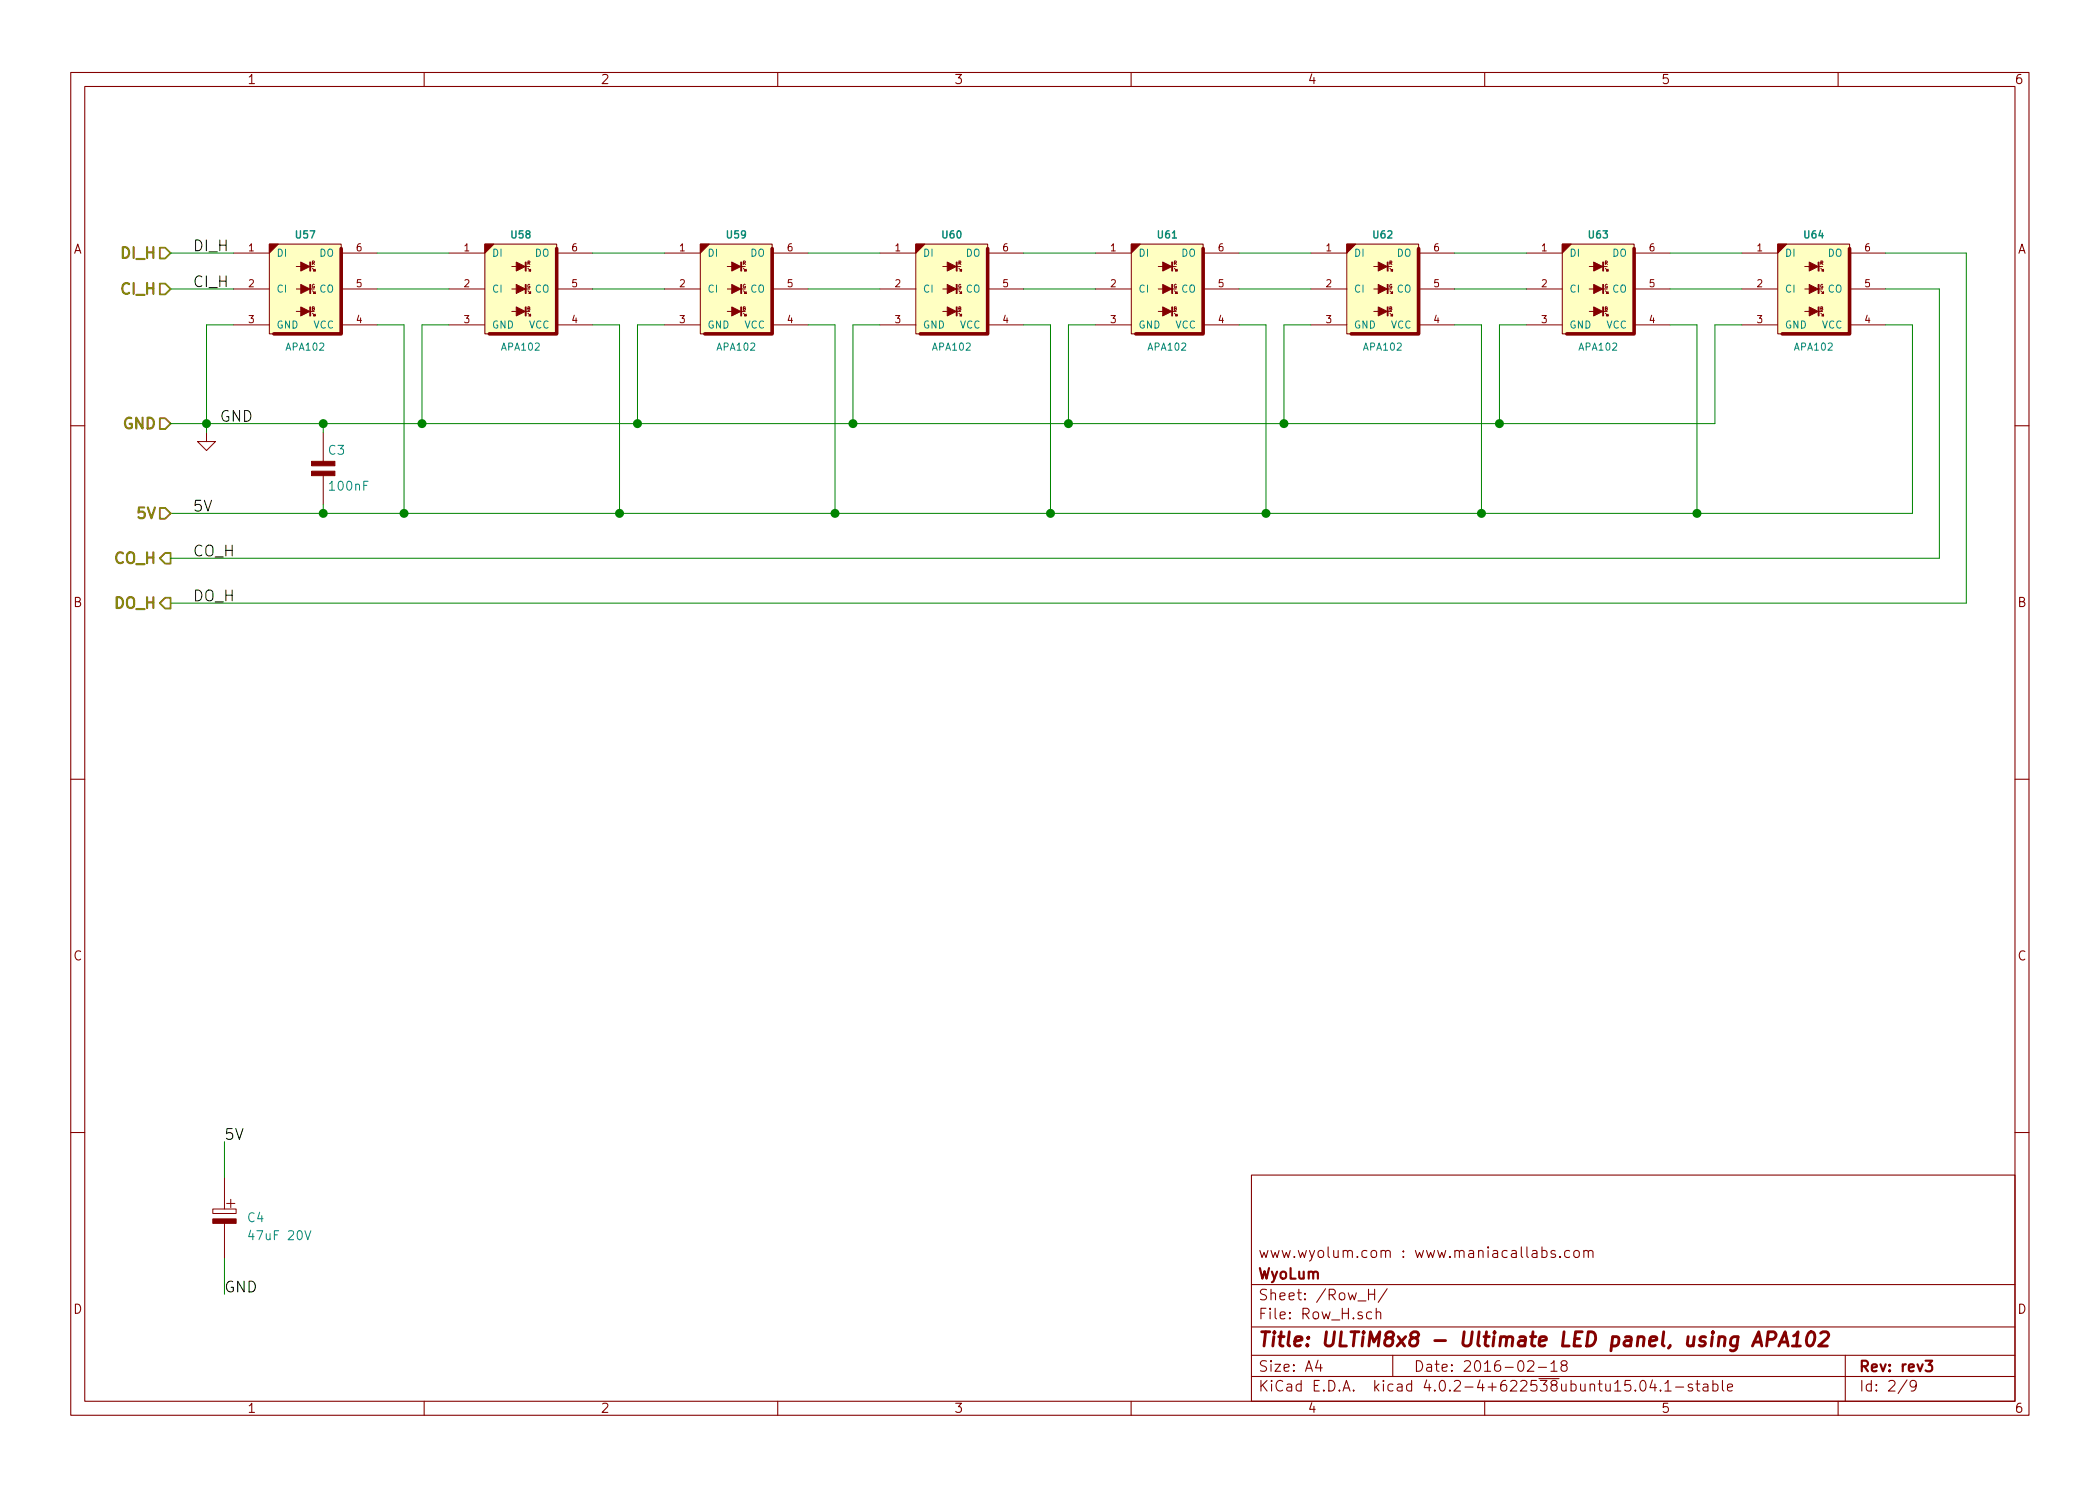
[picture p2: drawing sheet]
<svg xmlns="http://www.w3.org/2000/svg" width="297mm" height="210mm" viewBox="0 0 297 210" stroke-linecap="round" stroke-linejoin="round" font-family="sans-serif">
<g fill="none" stroke="#840000" stroke-width=".15">
<path d="M10 10.3h277v189.9h-277zM12 12.2h273v186.1h-273zM60 10.3v1.9M110 10.3v1.9M160 10.3v1.9M210 10.3v1.9M260 10.3v1.9M10 60.2h2M285 60.2h2M10 110.3h2M285 110.3h2M10 160.2h2"/>
<path d="M177 166.3h108v32h-108zM220 177a.37 .37 0 0 0-.6 .1v.1a.54 .54 0 0 0 .6 .3v.1v.2l-.2 .1-.4-.1M220.7 177.8h.1l-.1 .1-.1-.1h.1v.1M222 177l-.4-.1-.3 .3 .1 .6 .2 .1 .4-.1M222.7 177.1a.41 .41 0 0 1 .7 .1v.4a.41 .41 0 0 1-.4 .3 .41 .41 0 0 1-.4-.3zM224 177.1a.38 .38 0 0 1 .7 0v.8M224 176.9v1M224.7 177.1a.36 .36 0 0 1 .3-.2 .36 .36 0 0 1 .3 .2v.8M285 160.2h2M60 198.3v1.9M110 198.3v1.9M160 198.3v1.9"/>
<path d="M177 194.8h108M177 191.8h108M177 187.8h108M177 181.8h108M186.4 192.5l-.3 1h.9M186.8 193v1M193.6 182.4v1.5M193.6 183.1h.8M194 185.7l-.4-.1-.3 .3 .1 .6 .2 .1 .4-.1M194.4 182.4v1.5M194.7 185.7a.38 .38 0 0 1 .6 .1v.8M194.7 185.1v1.5"/>
<path d="M196.2 182.3l-1.3 2M197 191.8v3M210 198.3v1.9M216.1 192.7l.2-.2 .5 .1a.37 .37 0 0 1 .1 .6l-.9 .8h1M217.6 193.5h1.1M219.4 193l.4-.5v1.5M219.4 194h.8M221.1 193.2l-.3-.3 .1-.2 .2-.2 .4 .1 .2 .2-.1 .2-.2 .2h-.3a.48 .48 0 0 0-.2 .7l.2 .1h.3l.2-.1a.48 .48 0 0 0-.2-.7M232.2 195.4a.34 .34 0 0 1 .5 .2 .77 .77 0 0 1-.4 1.2 .97 .97 0 0 1-.1-1.4zM233.7 195.2l-.3 1.1h.9M234.1 195.8v1M234.9 196.7v.1l-.1-.1h.1v.1"/>
<path d="M235.5 195.8l.4-.5v1.5M235.5 196.8h.9M237 196.3h1.2M239.4 195.9a.37 .37 0 0 0-.6 .1v.1a.54 .54 0 0 0 .6 .3v.1v.2l-.2 .1-.4-.1M239.9 195.8h.5M240.1 195.3v1.3l.2 .2h.1M240.9 195.9l.2-.1 .4 .1 .1 .9M241.6 196.2l-.5 .1-.2 .2v.2l.2 .1 .5-.1M242.3 195.9a.48 .48 0 0 1 .6 .1l.1 .1-.1 .6a.48 .48 0 0 1-.6 0M242.3 195.3v1.5M243.6 195.3v1.3l.2 .2M244.3 196.3l.8-.1-.1-.3-.4-.1-.3 .2 .1 .7 .2 .1 .4-.1"/>
<path d="M260 198.3v1.9M261 191.8v6.5M269.7 195.2l-1.2 2M271 196l-.2 .3h-.3l-.3-.3v-.4l.1-.2 .5-.1 .2 .2a1.19 1.19 0 0 1-.2 1.2l-.5 .1"/>
</g>
<path d="M272.4 192.5h.9l-.5 .6 .4 .1 .1 .2-.1 .5-.2 .1h-.4l-.2-.1" fill="none" stroke="#840000" stroke-width=".3"/>
<path d="M247.9 190.4l.9-2 .4 2M248.1 189.9h1M250 189.5h.7a.56 .56 0 0 0 .5-.5 .56 .56 0 0 0-.3-.6h-.8l-.2 2M251.6 190.4l.9-2 .4 2M251.8 189.9h1M253.5 190.4h1.2M253.7 189l.6-.6-.2 2M255.9 188.5a.45 .45 0 0 1 .8 .3 1.38 1.38 0 0 1-.6 1.6 .45 .45 0 0 1-.6-.3 1.75 1.75 0 0 1 .4-1.6zM257.5 188.6l.3-.2h.5a.52 .52 0 0 1 .3 .6l-.1 .3-1.3 1.1h1.3" fill="none" stroke="#840000" stroke-width=".41"/>
<path d="M22.6 35h.8l.7 .8-.7 .8h-.8zM22.6 59.2h.8l.7 .7-.7 .8h-.8zM22.6 40.1h.8l.7 .8-.7 .8h-.8zM22.6 71.9h.8l.7 .7-.7 .8h-.8zM23.4 78.2h.7v1.6h-.7l-.8-.8zM23.4 84.6h.7v1.5h-.7l-.8-.8z" fill="none" stroke="#848400" stroke-width=".25"/>
<g fill="#ffffc2" stroke="#ffffc2" stroke-width=".14">
<path d="M38.1 34.5h10.2v12.7h-10.2z"/>
<path d="M68.6 34.5h10.1v12.7h-10.1z"/>
<path d="M99.1 34.5h10.1v12.7h-10.1z"/>
<path d="M129.5 34.5h10.2v12.7h-10.2z"/>
<path d="M160 34.5h10.2v12.7h-10.2z"/>
<path d="M190.5 34.5h10.2v12.7h-10.2z"/>
<path d="M221 34.5h10.1v12.7h-10.1z"/>
<path d="M251.5 34.5h10.1v12.7h-10.1z"/>
</g>
<g fill="none" stroke="#840000" stroke-width=".14">
<path d="M33 35.8h5.1M38.1 34.5h10.2v12.7h-10.2zM41.9 37.7h.6M43.8 37.1h.1v1.2h-.1zM43.8 37.7h.6M44.2 38l.4 .3v-.2l-.3 .2h.3M48.3 35.8h5M63.5 35.8h5.1M68.6 34.5h10.1v12.7h-10.1zM72.4 37.7h.6M74.3 37.1h.1v1.2h-.1zM74.3 37.7h.6"/>
<path d="M74.7 38l.4 .3v-.2l-.3 .2h.3M78.7 35.8h5.1M94 35.8h5.1M99.1 34.5h10.1v12.7h-10.1zM102.9 37.7h.6M104.8 37.1h.1v1.2h-.1zM104.8 37.7h.6M105.2 38l.3 .3v-.2l-.2 .2h.2M109.2 35.8h5.1M124.5 35.8h5M129.5 34.5h10.2v12.7h-10.2zM133.3 37.7h.7"/>
<path d="M135.3 37.1h.1v1.2h-.1zM135.3 37.7h.6M135.6 38l.4 .3v-.2l-.2 .2h.2M139.7 35.8h5.1M154.9 35.8h5.1M160 34.5h10.2v12.7h-10.2zM163.8 37.7h.7M165.7 37.1h.2v1.2h-.2zM165.7 37.7h.7M166.1 38l.4 .3v-.2l-.3 .2h.3M170.2 35.8h5.1M185.4 35.8h5.1"/>
<path d="M190.5 34.5h10.2v12.7h-10.2zM194.3 37.7h.6M196.2 37.1h.1v1.2h-.1zM196.2 37.7h.6M196.6 38l.4 .3v-.2l-.3 .2h.3M200.7 35.8h5M215.9 35.8h5.1M221 34.5h10.1v12.7h-10.1zM224.8 37.7h.6M226.7 37.1h.1v1.2h-.1zM226.7 37.7h.6M227.1 38l.4 .3v-.2l-.3 .2h.3"/>
<path d="M231.1 35.8h5.1M246.4 35.8h5.1M251.5 34.5h10.1v12.7h-10.1zM255.3 37.7h.6M257.2 37.1h.1v1.2h-.1zM257.2 37.7h.6M257.6 38l.3 .3v-.2l-.2 .2h.2M261.6 35.8h5.1M33 40.9h5.1M33 46h5.1M41.9 44.1h.6M41.9 40.9h.6"/>
<path d="M43.8 43.4h.1v1.3h-.1zM43.8 40.3h.1v1.2h-.1zM43.8 44.1h.6M43.8 40.9h.6M44.2 44.3l.4 .4v-.3l-.3 .3h.3M44.2 41.1l.4 .4v-.2l-.3 .2h.3M48.3 40.9h5M48.3 46h5M63.5 40.9h5.1M63.5 46h5.1M72.4 44.1h.6M72.4 40.9h.6"/>
<path d="M74.3 43.4h.1v1.3h-.1zM74.3 40.3h.1v1.2h-.1zM74.3 44.1h.6M74.3 40.9h.6M74.7 44.3l.4 .4v-.3l-.3 .3h.3M74.7 41.1l.4 .4v-.2l-.3 .2h.3M78.7 40.9h5.1M78.7 46h5.1M94 40.9h5.1M94 46h5.1M102.9 44.1h.6M102.9 40.9h.6"/>
<path d="M104.8 43.4h.1v1.3h-.1zM104.8 40.3h.1v1.2h-.1zM104.8 44.1h.6M104.8 40.9h.6M105.2 44.3l.3 .4v-.3l-.2 .3h.2M105.2 41.1l.3 .4v-.2l-.2 .2h.2M109.2 40.9h5.1M109.2 46h5.1M124.5 40.9h5M124.5 46h5M133.3 44.1h.7M133.3 40.9h.7"/>
<path d="M135.3 43.4h.1v1.3h-.1zM135.3 40.3h.1v1.2h-.1zM135.3 44.1h.6M135.3 40.9h.6M135.6 44.3l.4 .4v-.3l-.2 .3h.2M135.6 41.1l.4 .4v-.2l-.2 .2h.2M139.7 40.9h5.1M139.7 46h5.1M154.9 40.9h5.1M154.9 46h5.1M163.8 44.1h.7M163.8 40.9h.7"/>
<path d="M165.7 43.4h.2v1.3h-.2zM165.7 40.3h.2v1.2h-.2zM165.7 44.1h.7M165.7 40.9h.7M166.1 44.3l.4 .4v-.3l-.3 .3h.3M166.1 41.1l.4 .4v-.2l-.3 .2h.3M170.2 40.9h5.1M170.2 46h5.1M185.4 40.9h5.1M185.4 46h5.1M194.3 44.1h.6M194.3 40.9h.6"/>
<path d="M196.2 43.4h.1v1.3h-.1zM196.2 40.3h.1v1.2h-.1zM196.2 44.1h.6M196.2 40.9h.6M196.6 44.3l.4 .4v-.3l-.3 .3h.3M196.6 41.1l.4 .4v-.2l-.3 .2h.3M200.7 40.9h5M200.7 46h5M215.9 40.9h5.1M215.9 46h5.1M224.8 44.1h.6M224.8 40.9h.6"/>
<path d="M226.7 43.4h.1v1.3h-.1zM226.7 40.3h.1v1.2h-.1zM226.7 44.1h.6M226.7 40.9h.6M227.1 44.3l.4 .4v-.3l-.3 .3h.3M227.1 41.1l.4 .4v-.2l-.3 .2h.3M231.1 40.9h5.1M231.1 46h5.1M246.4 40.9h5.1M246.4 46h5.1M255.3 44.1h.6M255.3 40.9h.6"/>
<path d="M257.2 43.4h.1v1.3h-.1zM257.2 40.3h.1v1.2h-.1zM257.2 44.1h.6M257.2 40.9h.6M257.6 44.3l.3 .4v-.3l-.2 .3h.2M257.6 41.1l.3 .4v-.2l-.2 .2h.2M261.6 40.9h5.1M261.6 46h5.1M29.2 61.2v1.3h1.3l-1.3 1.2-1.3-1.2h1.3M45.7 61.2v4.3M45.7 67.1v4.3M30.1 171.1h3.3v.6h-3.3z"/>
<path d="M31.7 166.6v4.5M31.7 173v5"/>
</g>
<g fill="#840000" stroke="#840000" stroke-width=".14">
<path d="M38.1 34.5h1.3l-1.3 1.3z"/>
<path d="M42.5 43.4l1.3 .7-1.3 .6z"/>
<path d="M42.5 40.3l1.3 .6-1.3 .6z"/>
<path d="M42.5 37.1l1.3 .6-1.3 .6z"/>
<path d="M44.1 66.7h3.3v.6h-3.3z"/>
<path d="M44.1 65.3h3.3v.6h-3.3z"/>
<path d="M30.1 172.5h3.3v.6h-3.3z"/>
<path d="M68.6 34.5h1.2l-1.2 1.3z"/>
<path d="M73 43.4l1.3 .7-1.3 .6z"/>
<path d="M73 40.3l1.3 .6-1.3 .6z"/>
<path d="M73 37.1l1.3 .6-1.3 .6z"/>
<path d="M99.1 34.5h1.2l-1.2 1.3z"/>
<path d="M103.5 43.4l1.3 .7-1.3 .6z"/>
<path d="M103.5 40.3l1.3 .6-1.3 .6z"/>
<path d="M103.5 37.1l1.3 .6-1.3 .6z"/>
<path d="M129.5 34.5h1.3l-1.3 1.3z"/>
<path d="M134 43.4l1.3 .7-1.3 .6z"/>
<path d="M134 40.3l1.3 .6-1.3 .6z"/>
<path d="M134 37.1l1.3 .6-1.3 .6z"/>
<path d="M160 34.5h1.3l-1.3 1.3z"/>
<path d="M164.5 43.4l1.2 .7-1.2 .6z"/>
<path d="M164.5 40.3l1.2 .6-1.2 .6z"/>
<path d="M164.5 37.1l1.2 .6-1.2 .6z"/>
<path d="M190.5 34.5h1.3l-1.3 1.3z"/>
<path d="M194.9 43.4l1.3 .7-1.3 .6z"/>
<path d="M194.9 40.3l1.3 .6-1.3 .6z"/>
<path d="M194.9 37.1l1.3 .6-1.3 .6z"/>
<path d="M221 34.5h1.2l-1.2 1.3z"/>
<path d="M225.4 43.4l1.3 .7-1.3 .6z"/>
<path d="M225.4 40.3l1.3 .6-1.3 .6z"/>
<path d="M225.4 37.1l1.3 .6-1.3 .6z"/>
<path d="M251.5 34.5h1.2l-1.2 1.3z"/>
<path d="M255.9 43.4l1.3 .7-1.3 .6z"/>
<path d="M255.9 40.3l1.3 .6-1.3 .6z"/>
<path d="M255.9 37.1l1.3 .6-1.3 .6z"/>
</g>
<path d="M48.3 35.2v12h-9.6M78.7 35.2v12h-9.5M109.2 35.2v12h-9.5M139.7 35.2v12h-9.5M170.2 35.2v12h-9.5M200.7 35.2v12h-9.6M231.1 35.2v12h-9.5M261.6 35.2v12h-9.5" fill="none" stroke="#840000" stroke-width=".51"/>
<path d="M43.1 174.1l.4 1.3 .5-1.3" fill="none" stroke="#008484" stroke-width=".14"/>
<g fill="none" stroke="#008400" stroke-width=".14">
<path d="M24.1 35.8h8.9M53.3 35.8h10.2M83.8 35.8h10.2M114.3 35.8h10.2M144.8 35.8h10.1M175.3 35.8h10.1M205.7 35.8h10.2M236.2 35.8h10.2M266.7 35.8h11.4v49.5h-254M24.1 40.9h8.9M33 46h-3.8v15.2M45.7 59.9v1.3"/>
<path d="M53.3 40.9h10.2M53.3 46h3.8v26.6M63.5 46h-3.8v13.9M83.8 40.9h10.2M83.8 46h3.8v26.6M94 46h-3.8v13.9M114.3 40.9h10.2M114.3 46h3.8v26.6M124.5 46h-3.9v13.9M144.8 40.9h10.1M144.8 46h3.8v26.6M154.9 46h-3.8v13.9"/>
<path d="M175.3 40.9h10.1M175.3 46h3.8v26.6M185.4 46h-3.8v13.9M205.7 40.9h10.2M205.7 46h3.8v26.6M215.9 46h-3.8v13.9M236.2 40.9h10.2M236.2 46h3.8v26.6M246.4 46h-3.8v13.9h-218.5M266.7 40.9h7.6v38.1h-250.2M266.7 46h3.8v26.6h-246.4M45.7 71.4v1.2"/>
<path d="M31.7 161.5v5.1M31.7 178v5.1"/>
</g>
<g fill="#008400" stroke="#008400" stroke-width=".25">
<circle cx="45.7" cy="72.6" r=".51"/>
<circle cx="45.7" cy="59.9" r=".51"/>
<circle cx="29.2" cy="59.9" r=".51"/>
<circle cx="59.7" cy="59.9" r=".51"/>
<circle cx="57.2" cy="72.6" r=".51"/>
<circle cx="87.6" cy="72.6" r=".51"/>
<circle cx="90.2" cy="59.9" r=".51"/>
<circle cx="118.1" cy="72.6" r=".51"/>
<circle cx="120.7" cy="59.9" r=".51"/>
<circle cx="148.6" cy="72.6" r=".51"/>
<circle cx="151.1" cy="59.9" r=".51"/>
<circle cx="179.1" cy="72.6" r=".51"/>
<circle cx="181.6" cy="59.9" r=".51"/>
<circle cx="209.6" cy="72.6" r=".51"/>
<circle cx="212.1" cy="59.9" r=".51"/>
<circle cx="240" cy="72.6" r=".51"/>
</g>
<text font-size="2.8" fill="#840000" x="178" y="190.5">Title: ULTiM8x8 - Ultimate LED panel, using APA102</text>
<g font-size="2.1">
<text x="27.3" y="35.6">DI_H</text>
<text x="27.3" y="40.6">CI_H</text>
<text x="31.1" y="59.7">GND</text>
<text x="27.3" y="72.4">5V</text>
<text x="27.3" y="78.7">CO_H</text>
<text x="27.3" y="85.1">DO_H</text>
<text x="31.7" y="161.3">5V</text>
<text x="31.7" y="182.9">GND</text>
</g>
<g font-size="2.1" fill="#848400">
<text x="17.2" y="36.6">DI_H</text>
<text x="17.2" y="41.7">CI_H</text>
<text x="17.3" y="60.7">GND</text>
<text x="19.5" y="73.4">5V</text>
<text x="16.2" y="79.8">CO_H</text>
<text x="16.2" y="86.1">DO_H</text>
</g>
<g font-size="2.1" fill="#840000">
<text x="32" y="170.9">+</text>
<text x="178" y="178">www.wyolum.com : www.maniacallabs.com</text>
<text x="178" y="184">Sheet: /Row_H/</text>
<text x="178" y="181">WyoLum</text>
<text x="178" y="186.7">File: Row_H.sch</text>
<text x="178" y="196.9">KiCad E.D.A. kicad 4.0.2-4+622538ubuntu15.04.1-stable</text>
<text x="178" y="194.1">Size: A4</text>
<text x="200" y="194.1">Date: 2016-02-18</text>
<text x="263" y="194.1">Rev: rev3</text>
<text x="263" y="196.9">Id: 2/9</text>
</g>
<g font-size="1.8" fill="#840000">
<text x="35" y="11.9">1</text>
<text x="85" y="11.9">2</text>
<text x="135" y="11.9">3</text>
<text x="185" y="11.9">4</text>
<text x="235" y="11.9">5</text>
<text x="285" y="11.9">6</text>
<text x="10.4" y="35.9">A</text>
<text x="285.4" y="35.9">A</text>
<text x="10.4" y="85.9">B</text>
<text x="285.4" y="85.9">B</text>
<text x="10.4" y="135.9">C</text>
<text x="285.4" y="135.9">C</text>
<text x="10.4" y="185.9">D</text>
<text x="285.4" y="185.9">D</text>
<text x="35" y="199.9">1</text>
<text x="85" y="199.9">2</text>
<text x="135" y="199.9">3</text>
<text x="185" y="199.9">4</text>
<text x="235" y="199.9">5</text>
<text x="285" y="199.9">6</text>
</g>
<g font-size="1.8" fill="#008484">
<text x="46.5" y="64.3">C3</text>
<text x="46.8" y="69.4">100nF</text>
<text x="35.1" y="172.9">C4</text>
<text x="35.6" y="175.5">47uF 20V</text>
</g>
<g font-size="1.4" fill="#840000">
<text x="35.2" y="35.6">1</text>
<text x="50.4" y="35.6">6</text>
<text x="65.7" y="35.6">1</text>
<text x="80.9" y="35.6">6</text>
<text x="96.1" y="35.6">1</text>
<text x="111.4" y="35.6">6</text>
<text x="126.6" y="35.6">1</text>
<text x="141.9" y="35.6">6</text>
<text x="157.1" y="35.6">1</text>
<text x="172.3" y="35.6">6</text>
<text x="187.6" y="35.6">1</text>
<text x="202.8" y="35.6">6</text>
<text x="218.1" y="35.6">1</text>
<text x="233.3" y="35.6">6</text>
<text x="248.5" y="35.6">1</text>
<text x="263.8" y="35.6">6</text>
<text x="35.2" y="40.6">2</text>
<text x="50.4" y="40.6">5</text>
<text x="65.7" y="40.6">2</text>
<text x="80.9" y="40.6">5</text>
<text x="96.1" y="40.6">2</text>
<text x="111.4" y="40.6">5</text>
<text x="126.6" y="40.6">2</text>
<text x="141.9" y="40.6">5</text>
<text x="157.1" y="40.6">2</text>
<text x="172.3" y="40.6">5</text>
<text x="187.6" y="40.6">2</text>
<text x="202.8" y="40.6">5</text>
<text x="218.1" y="40.6">2</text>
<text x="233.3" y="40.6">5</text>
<text x="248.5" y="40.6">2</text>
<text x="263.8" y="40.6">5</text>
<text x="35.2" y="45.7">3</text>
<text x="50.4" y="45.7">4</text>
<text x="65.7" y="45.7">3</text>
<text x="80.9" y="45.7">4</text>
<text x="96.1" y="45.7">3</text>
<text x="111.4" y="45.7">4</text>
<text x="126.6" y="45.7">3</text>
<text x="141.9" y="45.7">4</text>
<text x="157.1" y="45.7">3</text>
<text x="172.3" y="45.7">4</text>
<text x="187.6" y="45.7">3</text>
<text x="202.8" y="45.7">4</text>
<text x="218.1" y="45.7">3</text>
<text x="233.3" y="45.7">4</text>
<text x="248.5" y="45.7">3</text>
<text x="263.8" y="45.7">4</text>
</g>
<g font-size="1.4" fill="#008484">
<text x="41.9" y="33.7">U57</text>
<text x="72.4" y="33.7">U58</text>
<text x="102.8" y="33.7">U59</text>
<text x="133.3" y="33.7">U60</text>
<text x="163.8" y="33.7">U61</text>
<text x="194.3" y="33.7">U62</text>
<text x="224.8" y="33.7">U63</text>
<text x="255.2" y="33.7">U64</text>
<text x="39.1" y="36.3">DI</text>
<text x="39.1" y="41.4">CI</text>
<text x="45.1" y="41.4">CO</text>
<text x="45.1" y="36.3">DO</text>
<text x="69.6" y="36.3">DI</text>
<text x="69.6" y="41.4">CI</text>
<text x="75.6" y="41.4">CO</text>
<text x="75.6" y="36.3">DO</text>
<text x="100.1" y="36.3">DI</text>
<text x="100.1" y="41.4">CI</text>
<text x="106.1" y="41.4">CO</text>
<text x="106.1" y="36.3">DO</text>
<text x="130.6" y="36.3">DI</text>
<text x="130.6" y="41.4">CI</text>
<text x="136.6" y="41.4">CO</text>
<text x="136.6" y="36.3">DO</text>
<text x="161" y="36.3">DI</text>
<text x="161" y="41.4">CI</text>
<text x="167" y="41.4">CO</text>
<text x="167" y="36.3">DO</text>
<text x="191.5" y="36.3">DI</text>
<text x="191.5" y="41.4">CI</text>
<text x="197.5" y="41.4">CO</text>
<text x="197.5" y="36.3">DO</text>
<text x="222" y="36.3">DI</text>
<text x="222" y="41.4">CI</text>
<text x="228" y="41.4">CO</text>
<text x="228" y="36.3">DO</text>
<text x="252.5" y="36.3">DI</text>
<text x="252.5" y="41.4">CI</text>
<text x="258.5" y="41.4">CO</text>
<text x="258.5" y="36.3">DO</text>
<text x="39.1" y="46.5">GND</text>
<text x="44.2" y="46.5">VCC</text>
<text x="69.6" y="46.5">GND</text>
<text x="74.7" y="46.5">VCC</text>
<text x="100.1" y="46.5">GND</text>
<text x="105.2" y="46.5">VCC</text>
<text x="130.6" y="46.5">GND</text>
<text x="135.7" y="46.5">VCC</text>
<text x="161" y="46.5">GND</text>
<text x="166.2" y="46.5">VCC</text>
<text x="191.5" y="46.5">GND</text>
<text x="196.6" y="46.5">VCC</text>
<text x="222" y="46.5">GND</text>
<text x="227.1" y="46.5">VCC</text>
<text x="252.5" y="46.5">GND</text>
<text x="257.6" y="46.5">VCC</text>
<text x="40.5" y="49.6">APA102</text>
<text x="71" y="49.6">APA102</text>
<text x="101.5" y="49.6">APA102</text>
<text x="132" y="49.6">APA102</text>
<text x="162.4" y="49.6">APA102</text>
<text x="192.9" y="49.6">APA102</text>
<text x="223.4" y="49.6">APA102</text>
<text x="253.9" y="49.6">APA102</text>
</g>
<g font-size=".7" fill="#840000">
<text x="44" y="40.8">G</text>
<text x="44.1" y="37.5">R</text>
<text x="74.5" y="40.8">G</text>
<text x="74.5" y="37.5">R</text>
<text x="105" y="40.8">G</text>
<text x="105" y="37.5">R</text>
<text x="135.5" y="40.8">G</text>
<text x="135.5" y="37.5">R</text>
<text x="166" y="40.8">G</text>
<text x="166" y="37.5">R</text>
<text x="196.4" y="40.8">G</text>
<text x="196.5" y="37.5">R</text>
<text x="226.9" y="40.8">G</text>
<text x="226.9" y="37.5">R</text>
<text x="257.4" y="40.8">G</text>
<text x="257.4" y="37.5">R</text>
<text x="44.1" y="43.9">B</text>
<text x="74.5" y="43.9">B</text>
<text x="105" y="43.9">B</text>
<text x="135.5" y="43.9">B</text>
<text x="166" y="43.9">B</text>
<text x="196.5" y="43.9">B</text>
<text x="226.9" y="43.9">B</text>
<text x="257.4" y="43.9">B</text>
</g>
</svg>
